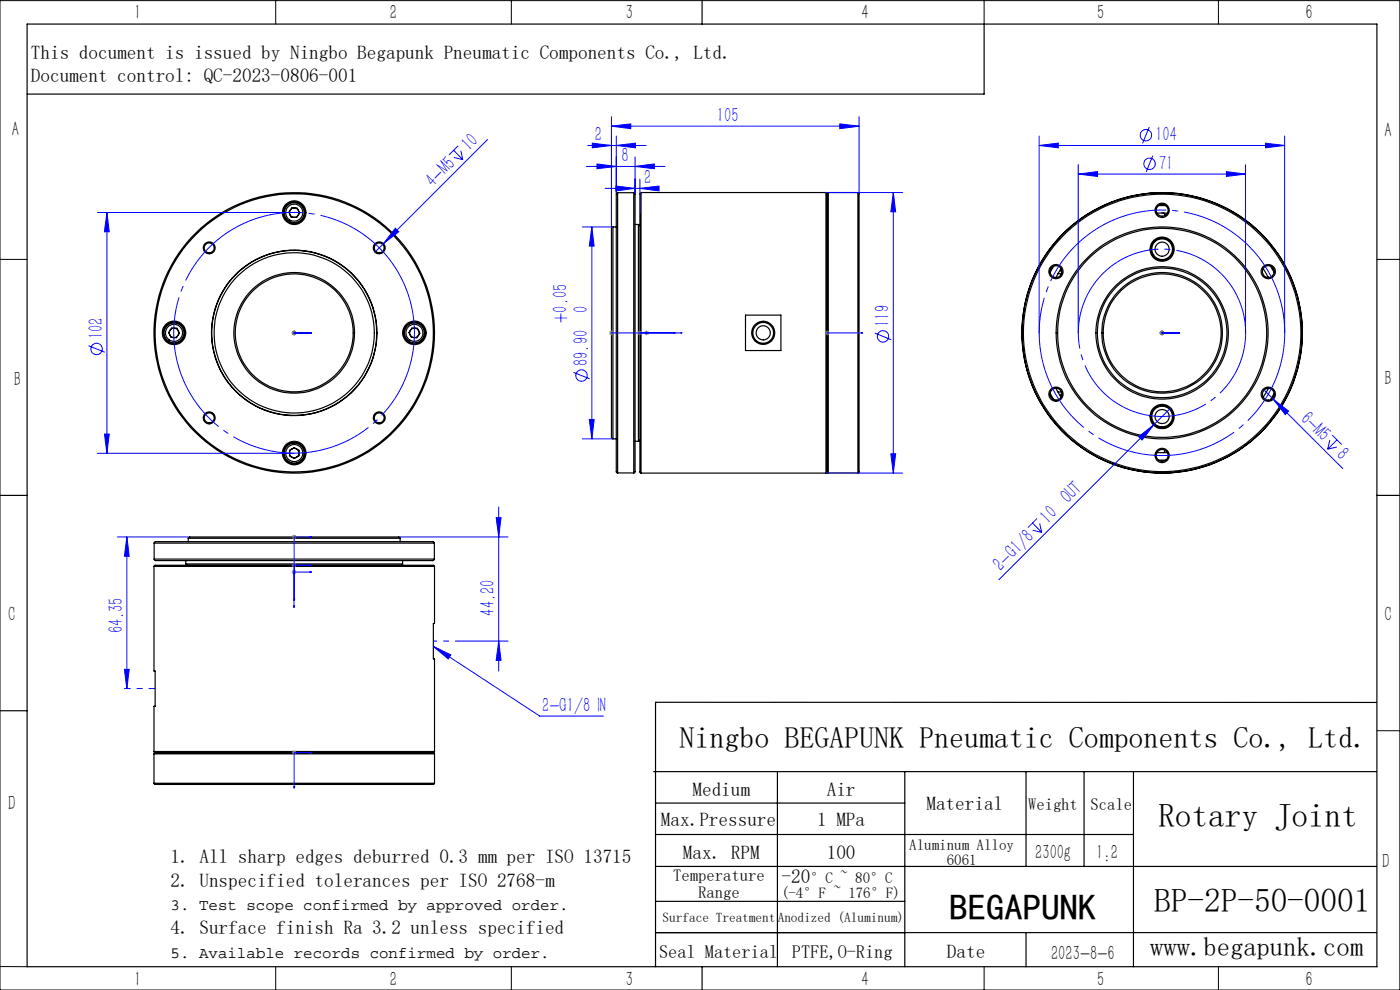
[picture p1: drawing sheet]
<svg xmlns="http://www.w3.org/2000/svg" width="297mm" height="210mm" viewBox="0 0 297 210" stroke-linecap="round" stroke-linejoin="round" font-family="sans-serif">
<g fill="none" stroke="#000" stroke-width=".25">
<path d="M5.8 5.1h286.3v200h-286.3zM148.9 .1v5M208.8 5.1v14.9h-203M61.4 53.1v.1M61.9 44.1l1.1 .1 .6 1-.7 .9h-1.1l-.5-1.1zM63.4 53.1v.1M130 48.1l-.3 .3v44.4l.3 .3M130 48.1v45M130 48.1h.7M131 40.9l-.3 .2v59l.3 .2M131 40.9v59.4M131 40.9h3.4"/>
<path d="M134.4 40.9l.3 .2v59l-.3 .2M134.4 40.9v59.4M134.7 47.6h.7M135.4 47.6l.3 .3M135.4 47.6v46M136 40.8l-.3 .2v59.2l.3 .2M136 40.8v59.6M136 40.8h39.2M175.2 40.8l.3 .3M175.2 40.8v59.6M175.5 41.1v59M175.7 40.8l-.2 .3"/>
<path d="M175.7 40.8v59.6M175.7 40.8h6.3M182 40.8l.2 .3v59l-.2 .3M182 40.8v59.6M223.6 56.4l-.8 1.4M224.4 58.1h.8M224.9 57.2l.3 .6M225.1 57l-1.1 1.9M245.4 45.2h2.2M245.8 43.6h1.5M246.9 45.2l.3 .5M268 57l1.1 1.9"/>
<path d="M269 58.7l-.1 .2M269.5 56.4l.8 1.4M36.4 69.6h1.1l.6 1.1-.7 .9h-1.1l-.5-1.1zM87.4 69.6h1.1l.6 1.1-.7 .9h-1.1l-.6-1.1zM158.2 66.8h7.5v7.6h-7.5zM61.4 95.5l1-.5 1 .5v1.2l-1 .6-1-.6zM130 93.1h.7M134.7 93.6h.7M135.7 93.3l-.3 .3M222.8 83.5l.8 1.3M224 82.4l1.1 1.8M224.4 83.1h.8"/>
<path d="M225.2 83.4l-.3 .6M245.4 96h2.2M245.8 97.6h1.5M247.2 95.5l-.3 .5M268.9 82.4l.1 .1M269.1 82.4l-1.1 1.8M270.3 83.5l-.8 1.3M0 105.1h5.8M32.7 115.2l.2-.3h59l.2 .3M32.7 118.6l.3 .3h58.8l.3-.3M32.7 115.2h59.4M32.7 118.6h59.4"/>
<path d="M32.7 115.2v3.4M39.4 119.6l.3 .3M39.4 119.6h46M39.4 118.9v.7M39.9 114.2l.3-.3h44.5l.2 .3M39.9 114.2h45M39.9 114.2v.7M84.9 114.2v.7M85.4 119.6l-.3 .3M85.4 118.9v.7M92.1 115.2v3.4M131 100.3h3.4"/>
<path d="M136 100.4h39.2M175.5 100.1l.2 .3M175.5 100.1l-.3 .3M175.7 100.4h6.3M292.1 105.1h4.9M32.7 120.1l.2-.2h59.1l.2 .2M32.7 120.1v22.2h.2v7.5h-.2v9.6M32.7 120.1h59.5M92.2 120.1v12.1h-.3v7.6h.3v19.6M0 150.8h5.8M32.7 159.4l.2 .3M32.7 159.9h59.5"/>
<path d="M32.7 159.4h59.5M32.7 159.9v6.2M32.9 159.7l-.2 .2M32.9 159.7h59M91.9 159.7l.3 .2M92.2 159.4l-.3 .3M92.2 159.9v6.2M292 149h-152.9v56.1M32.7 166.1l.1 .3h59.2l.2-.3M32.7 166.1h59.5M138.7 163.7h153.3M139.1 170.3h52.8"/>
<path d="M139.1 177h101.4M164.9 163.7v41.4M191.9 163.7v41.4M217.7 163.7v20.1M230 163.7v20.1M240.5 163.7v41.4M139.1 191.2h52.8M139.1 197.8h152.9M139.1 183.8h152.9M217.7 197.8v7.3M148.9 205.1v4.9"/>
<circle cx="44.4" cy="52.6" r="1.25"/>
<circle cx="44.4" cy="52.6" r="1.05"/>
<circle cx="62.4" cy="45.1" r=".99"/>
<circle cx="62.4" cy="45.1" r="2.25"/>
<circle cx="62.4" cy="45.1" r="2.49"/>
<circle cx="62.4" cy="45.1" r="1.81"/>
<circle cx="62.4" cy="45.1" r="2.13"/>
<circle cx="80.4" cy="52.6" r="1.25"/>
<circle cx="80.5" cy="52.6" r="1.04"/>
<circle cx="224" cy="57.6" r="1.25"/>
<circle cx="224" cy="57.6" r="1.51"/>
<circle cx="246.5" cy="52.9" r="2.21"/>
<circle cx="246.5" cy="44.6" r="1.51"/>
<circle cx="246.5" cy="52.9" r="1.5"/>
<circle cx="246.5" cy="52.9" r="2.35"/>
<circle cx="246.5" cy="44.6" r="1.25"/>
<circle cx="246.5" cy="52.9" r="2.57"/>
<circle cx="269.1" cy="57.6" r="1.25"/>
<circle cx="269.1" cy="57.6" r="1.52"/>
<circle cx="36.9" cy="70.6" r="2.5"/>
<circle cx="36.9" cy="70.6" r="1.01"/>
<circle cx="36.9" cy="70.6" r="1.81"/>
<circle cx="36.9" cy="70.6" r="2.24"/>
<circle cx="36.9" cy="70.6" r="2.12"/>
<circle cx="62.4" cy="70.6" r="17.5"/>
<circle cx="62.4" cy="70.6" r="17"/>
<circle cx="62.4" cy="70.6" r="12.8"/>
<circle cx="62.4" cy="70.6" r="17.6"/>
<circle cx="62.4" cy="70.6" r="29.8"/>
<circle cx="62.4" cy="70.6" r="12.5"/>
<circle cx="62.4" cy="70.6" r="29.5"/>
<circle cx="87.9" cy="70.6" r="1"/>
<circle cx="87.9" cy="70.6" r="2.51"/>
<circle cx="87.9" cy="70.6" r="2.11"/>
<circle cx="87.9" cy="70.6" r="2.25"/>
<circle cx="87.9" cy="70.6" r="1.81"/>
<circle cx="161.9" cy="70.6" r="1.5"/>
<circle cx="161.9" cy="70.6" r="2.21"/>
<circle cx="161.9" cy="70.6" r="2.45"/>
<circle cx="246.5" cy="70.6" r="22.5"/>
<circle cx="246.5" cy="70.6" r="12.8"/>
<circle cx="246.5" cy="70.6" r="29.4"/>
<circle cx="246.5" cy="70.6" r="12.5"/>
<circle cx="246.5" cy="70.6" r="29.8"/>
<circle cx="246.5" cy="70.6" r="22.2"/>
<circle cx="246.5" cy="70.6" r="14.1"/>
<circle cx="246.5" cy="70.6" r="13.7"/>
<circle cx="246.5" cy="70.6" r="29.7"/>
<circle cx="44.4" cy="88.6" r="1.27"/>
<circle cx="44.4" cy="88.6" r="1.06"/>
<circle cx="62.4" cy="96.1" r="2.26"/>
<circle cx="62.4" cy="96.1" r=".99"/>
<circle cx="62.4" cy="96.1" r="2.13"/>
<circle cx="62.4" cy="96.1" r="2.49"/>
<circle cx="62.4" cy="96.1" r="1.81"/>
<circle cx="80.4" cy="88.6" r="1.27"/>
<circle cx="80.5" cy="88.7" r="1.05"/>
<circle cx="224" cy="83.6" r="1.25"/>
<circle cx="224" cy="83.6" r="1.51"/>
<circle cx="246.5" cy="96.6" r="1.51"/>
<circle cx="246.5" cy="88.3" r="1.5"/>
<circle cx="246.5" cy="88.3" r="2.2"/>
<circle cx="246.5" cy="96.6" r="1.25"/>
<circle cx="246.5" cy="88.4" r="2.57"/>
<circle cx="246.6" cy="88.4" r="2.36"/>
<circle cx="269.1" cy="83.6" r="1.25"/>
<circle cx="269.1" cy="83.6" r="1.52"/>
</g>
<g fill="none" stroke="#00f" stroke-width=".21">
<path d="M96.2 31.9l2 2M96.3 33.4l1.9 .5M97.2 30.9l-2 2M97.8 32l.4 1.9M103.4 29.6l-23.8 23.9M124.4 35.3h16.7M124.7 30.9h12.4M125.7 30.4l4 .5-4 .5zM126.6 34.8l4.1 .5-4.1 .5zM128.4 40h11.3M129.7 26.8l4.1-.5v1zM129.7 24.8v23.3"/>
<path d="M129.7 26.8h52.5M130.7 39.5l4 .5-4 .5zM130.7 30.9l4.1-.5v1zM130.7 28.8v12.1M134.7 35.3l4.1-.5v1zM134.7 33.3v7.6M135.7 40l4.1-.5v1zM135.7 38v7.2M178.2 26.3l4 .5-4 .5zM182.2 24.8v16.3M220.5 30.9l4-.5v1zM220.5 28.8v41.8"/>
<path d="M220.5 30.9h52M228.7 36.9l4.1-.5v1zM228.7 34.9v35.7M228.7 36.9h35.5M243.8 26.9l-1.4 3.5M244.5 33l-1.3 3.5M260.2 36.4l4 .5-4 .5zM264.2 34.9v35.7M268.5 30.4l4 .5-4 .5zM272.5 28.8v41.8M20.7 45.1h41.7M22.7 45.1l.5 4.1h-1z"/>
<path d="M22.7 45.1v51.1M83.9 48.4l.7 .8-3.2 2.5zM123.5 48.1h6.5M125.6 48.1l.4 4.1h-1zM125.6 48.1v45M175.2 40.8h16.3M189.5 40.8l.5 4.1h-1zM189.5 40.8v59.6M18.8 73.3l3.4 1.4M62.3 70.6h.2zM62.4 70.6h.1M62.4 70.6h3.8"/>
<path d="M66.1 70.6h-.3h.3M66.2 70.6h-.4h.4M121.6 79l3.5 1.4M129.6 70.6h.2zM129.7 70.6h.1M129.7 70.6h15M135.6 70.6h.2zM135.7 70.6h.1M137.1 70.6h.2zM137.2 70.6h.1M137.3 70.6h-.4h.4M143.3 70.6h-.4h.4"/>
<path d="M144.7 70.6h-.3h.3M175.4 70.6h.2zM175.5 70.6h.1M175.5 70.6h7.5M183 70.6h-.4h.4M185.6 70.7l3.5 1.4M246.4 70.6h.2zM246.5 70.6h.1zM246.5 70.6h.1M246.5 70.6h3.8M250.3 70.6h-.4h.4M20.7 96.2h41.7"/>
<path d="M22.2 92.1h1l-.5 4.1zM123.5 93.1h6.5M125 89h1l-.4 4.1zM189 96.3h1l-.5 4.1zM241.5 92.6l3.3-2.5-2.5 3.2zM248.2 86.6l-36.3 36.4M268 82.5l16.9 16.9M270.1 84.7l3.3 2.5-.7 .7zM282.1 93.3l-.4 2M282.6 92.3l2 2M283.6 94.8l-1.9 .5M283.6 93.3l-1.9 2"/>
<path d="M24.9 113.9h15M26.9 113.9l.5 4.1h-1zM26.9 113.9v32.2M62.4 119.9h3.8M65.8 119.8l.4 .1-.4 .1zM65.8 113.8l.4 .1-.4 .1zM66.2 113.9h-3.8v13.6M84.9 113.9h22.9M105.3 109.8h1l-.5 4.1zM105.8 107.6v34.7M175.2 100.4h16.3M219 110.9l2 2"/>
<path d="M219.1 112.5l1.9 .4M220 110l-1.9 1.9M220.6 111l.4 1.9M62.3 128.5h.2l-.1 .4zM62.3 127.1h.2l-.1 .4zM62.3 121.1h.2l-.1 .4zM65.8 121.2l.3 .1-.3 .2zM66.1 121.3h-3.7v7.6M91.9 137.1l3.7 1.8-.5 .9zM91.9 137.1l22.6 14.8h13.5M97.3 136h10.5M105.8 136l.5 4.1h-1z"/>
<path d="M26.4 142h1l-.5 4.1zM65.8 159.6l.4 .1h-.4zM66.2 159.7h-3.8v7.5M62.3 166.8h.2l-.1 .4z"/>
<circle cx="243.1" cy="28.7" r="1.21"/>
<circle cx="243.9" cy="34.7" r="1.21"/>
<circle cx="20.5" cy="74" r="1.21"/>
<circle cx="123.4" cy="79.7" r="1.22"/>
<circle cx="187.3" cy="71.4" r="1.21"/>
</g>
<path d="M263.5 65.4a17.8 17.8 0 0 0-29.7-7.2 17.8 17.8 0 0 0 7.9 29.5 17.8 17.8 0 0 0 22.1-21.1l-.3-1.2" fill="none" stroke="#00f" stroke-width=".21" stroke-dasharray="30.5 1.3 1.3 1.3" stroke-dashoffset="10.9" stroke-linecap="butt"/>
<path d="M271.4 63a26 26 0 0 0-43.6-10.5 26 26 0 0 0 11.9 43.2 26 26 0 0 0 32.1-31.3l-.4-1.4" fill="none" stroke="#00f" stroke-width=".21" stroke-dasharray="30.5 1.3 1.3 1.3" stroke-dashoffset="2" stroke-linecap="butt"/>
<path d="M86.8 63.1a25.5 25.5 0 0 0-42.8-10.3 25.5 25.5 0 0 0 11.7 42.4 25.5 25.5 0 0 0 31.5-30.7l-.4-1.4" fill="none" stroke="#00f" stroke-width=".21" stroke-dasharray="30.5 1.3 1.3 1.3" stroke-dashoffset="3.6" stroke-linecap="butt"/>
<g fill="none" stroke="#808080" stroke-width=".21">
<path d="M61.9 70.6h1M62 70.3l.8 .7M62 71l.7-.7-.6 .7M62.4 70.1v1M129.2 70.6h1M129.4 70.3l.7 .7M129.7 70.1v1M130.1 70.3l-.7 .7M135.2 70.6h1M135.4 70.3l.7 .7M135.7 70.1v1M136.1 70.3l-.7 .7"/>
<path d="M136.7 70.6h1M136.8 70.3l.7 .7M137.2 70.1v1M137.5 70.3l-.7 .7M175 70.6h1M175.1 70.3l.7 .7M175.5 70.1v1M175.8 70.3l-.7 .7M246 70.6h1.1M246.1 70.3l.8 .7M246.5 70.1v1M246.8 70.3l-.7 .7"/>
<path d="M246.9 70.3l-.7 .7M61.9 119.9h1M61.9 113.9h1M62.1 119.5l.7 .8M62.1 113.6l.7 .7M62.4 113.4v1M62.4 119.4v1M62.8 119.5l-.7 .8M62.8 113.6l-.7 .7M61.9 121.3h1M62 121l.7 .7M62.4 120.9v.9"/>
<path d="M62.7 121l-.7 .7M61.9 159.7h1M62.1 159.3l.7 .7M62.4 159.2v1M62.8 159.3l-.7 .7"/>
</g>
<path d="M91.9 136h5.4" fill="none" stroke="#00f" stroke-width=".21" stroke-dasharray="30.5 1.3 1.3 1.3" stroke-dashoffset="29.7" stroke-linecap="butt"/>
<path d="M32.9 146.1h-6.6" fill="none" stroke="#00f" stroke-width=".21" stroke-dasharray="30.5 1.3 1.3 1.3" stroke-dashoffset="29.1" stroke-linecap="butt"/>
<g fill="none" stroke="#000" stroke-width=".21">
<path d="M0 .1h297v209.9h-297zM58.5 .1v5M108.5 .1v5M208.8 .1v5M258.5 .1v5M0 55h5.8M292.1 55h4.9M292.1 155h4.9M0 205l5.8 .1M58.5 205.1v4.9M108.5 205.1v4.9M208.8 205.1v4.9"/>
<path d="M258.5 205.1v4.9"/>
</g>
<g fill="#00f">
<path d="M91.9 137.1l3.7 1.8-.5 .9z"/>
<path d="M241.5 92.6l3.3-2.5-2.5 3.2z"/>
<path d="M83.9 48.4l.7 .8-3.2 2.5z"/>
<path d="M270.1 84.7l3.3 2.5-.7 .7z"/>
<path d="M220.5 30.9l4-.5v1zM268.5 30.4l4 .5-4 .5zM228.7 36.9l4.1-.5v1zM260.2 36.4l4 .5-4 .5z"/>
<path d="M22.2 92.1h1l-.5 4.1zM22.7 45.1l.5 4.1h-1z"/>
<path d="M105.3 109.8h1l-.5 4.1zM105.8 136l.5 4.1h-1zM26.9 113.9l.5 4.1h-1zM26.4 142h1l-.5 4.1z"/>
<path d="M65.8 70.6h.3zM62.3 70.6h.2zM65.8 70.6h.4zM62.3 70.6h.2zM65.8 70.6h.4zM62.3 70.6h.2zM65.8 70.6h.4zM62.3 70.6h.2z"/>
<path d="M249.9 70.6h.4zM246.4 70.6h.2zM249.9 70.6h.4zM246.5 70.6h.1zM249.9 70.6h.4zM246.5 70.6h.1zM249.9 70.6h.4zM246.5 70.6h.1z"/>
<path d="M137.1 70.6h.2zM144.4 70.6h.3zM135.6 70.6h.2zM142.9 70.6h.4zM175.4 70.6h.2zM182.6 70.6h.4zM129.6 70.6h.2zM136.9 70.6h.4z"/>
<path d="M65.8 121.2v.3l.3-.2zM62.3 128.5l.1 .4 .1-.4zM65.8 119.8v.2l.4-.1zM62.3 127.1l.1 .4 .1-.4zM65.8 159.6v.1h.4zM62.3 166.8l.1 .4 .1-.4zM65.8 113.8v.2l.4-.1zM62.3 121.1l.1 .4 .1-.4z"/>
<path d="M125.7 30.4l4 .5-4 .5zM130.7 30.9l4.1-.5v1zM126.6 34.8l4.1 .5-4.1 .5zM134.7 35.3l4.1-.5v1zM130.7 39.5l4 .5-4 .5zM135.7 40l4.1-.5v1zM129.7 26.8l4.1-.5v1zM178.2 26.3l4 .5-4 .5z"/>
<path d="M125.6 48.1l.4 4.1h-1zM125 89h1l-.4 4.1zM189.5 40.8l.5 4.1h-1zM189 96.3h1l-.5 4.1z"/>
</g>
<text font-size="7.8" x="201.5" y="195.1">BEGAPUNK</text>
<g font-size="7.1">
<text x="245.7" y="175.4">Rotary Joint</text>
<text x="244.9" y="193.4">BP-2P-50-0001</text>
</g>
<text font-size="6.3" x="144.2" y="158.6">Ningbo BEGAPUNK Pneumatic Components Co., Ltd.</text>
<text font-size="5.6" x="244" y="202.8">www.begapunk.com</text>
<g font-size="4.4">
<text x="28.5" y="4.1">1</text>
<text x="82.7" y="4.1">2</text>
<text x="132.7" y="4.1">3</text>
<text x="182.7" y="4.1">4</text>
<text x="232.7" y="4.1">5</text>
<text x="277" y="4.1">6</text>
<text x="2.5" y="28.9">A</text>
<text x="293.7" y="29.1">A</text>
<text x="2.9" y="81.9">B</text>
<text x="293.7" y="81.6">B</text>
<text x="1.7" y="131.6">C</text>
<text x="293.7" y="131.6">C</text>
<text x="1.7" y="171.9">D</text>
<text x="219.6" y="182.1">2300g</text>
<text x="232.6" y="182.1">1:2</text>
<text x="293.2" y="184.1">D</text>
<text x="223" y="203.6">2023-8-6</text>
<text x="28.5" y="209.1">1</text>
<text x="82.7" y="209.1">2</text>
<text x="132.7" y="209.1">3</text>
<text x="182.7" y="209.1">4</text>
<text x="232.7" y="209.1">5</text>
<text x="277" y="209.1">6</text>
</g>
<g font-size="4.4" fill="#00f">
<text x="126.2" y="30">2</text>
<text x="152.1" y="25.9">105</text>
<text x="245.1" y="30">104</text>
<text x="99.6" y="32.2" transform="rotate(-45 99.6 32.2)">10</text>
<text x="131.8" y="34.4">8</text>
<text x="92" y="39.8" transform="rotate(-45 92 39.8)">4-M5</text>
<text x="136.7" y="39.1">2</text>
<text x="245.9" y="36">71</text>
<text x="21.8" y="72" transform="rotate(-90 21.8 72)">102</text>
<text x="120.3" y="68.5" transform="rotate(-90 120.3 68.5)">+0.05</text>
<text x="124.7" y="66.3" transform="rotate(-90 124.7 66.3)">0</text>
<text x="188.6" y="69.3" transform="rotate(-90 188.6 69.3)">119</text>
<text x="124.7" y="77.6" transform="rotate(-90 124.7 77.6)">89.90</text>
<text x="275.7" y="89" transform="rotate(45 275.7 89)">6-M5</text>
<text x="283.3" y="96.6" transform="rotate(45 283.3 96.6)">8</text>
<text x="222.4" y="111.3" transform="rotate(-45 222.4 111.3)">10 OUT</text>
<text x="212.4" y="121.3" transform="rotate(-45 212.4 121.3)">2-G1/8</text>
<text x="104.9" y="130.6" transform="rotate(-90 104.9 130.6)">44.20</text>
<text x="26" y="134.4" transform="rotate(-90 26 134.4)">64.35</text>
<text x="115" y="151">2-G1/8 IN</text>
</g>
<g font-size="4.1">
<text x="6.5" y="12.4">This document is issued by Ningbo Begapunk Pneumatic Components Co., Ltd.</text>
<text x="6.5" y="17.4">Document control: QC-2023-0806-001</text>
<text x="146.9" y="168.9">Medium</text>
<text x="175.4" y="168.9">Air</text>
<text x="196.5" y="171.9">Material</text>
<text x="140.2" y="175.2">Max.Pressure</text>
<text x="173.3" y="175.2">1 MPa</text>
<text x="36.2" y="183.1">1. All sharp edges deburred 0.3 mm per ISO 13715</text>
<text x="144.9" y="182.1">Max. RPM</text>
<text x="175.4" y="182.1">100</text>
<text x="36.2" y="188.1">2. Unspecified tolerances per ISO 2768-m</text>
<text x="165.8" y="187.2">-20</text>
<text x="36.2" y="198.1">4. Surface finish Ra 3.2 unless specified</text>
<text x="200.9" y="203.1">Date</text>
</g>
<g font-size="3.9">
<text x="139.8" y="203.1">Seal Material</text>
<text x="168" y="203.1">PTFE,O-Ring</text>
</g>
<g font-size="3.5">
<text x="218.1" y="171.9">Weight</text>
<text x="231.3" y="171.9">Scale</text>
<text x="142.8" y="187">Temperature</text>
<text x="148.1" y="190.5">Range</text>
</g>
<g font-size="3.4">
<text x="36.2" y="193.1">3. Test scope confirmed by approved order.</text>
<text x="36.2" y="203.1">5. Available records confirmed by order.</text>
</g>
<g font-size="3.2">
<text x="192.9" y="180.3">Aluminum Alloy</text>
<text x="200.8" y="183.5">6061</text>
<text x="165.7" y="190.5">(-4°F ~ 176°F)</text>
<text x="171.9" y="187.2">°C ~ 80°C</text>
</g>
<g font-size="2.8">
<text x="140.5" y="195.7">Surface Treatment</text>
<text x="165" y="195.7">Anodized (Aluminum)</text>
</g>
</svg>
